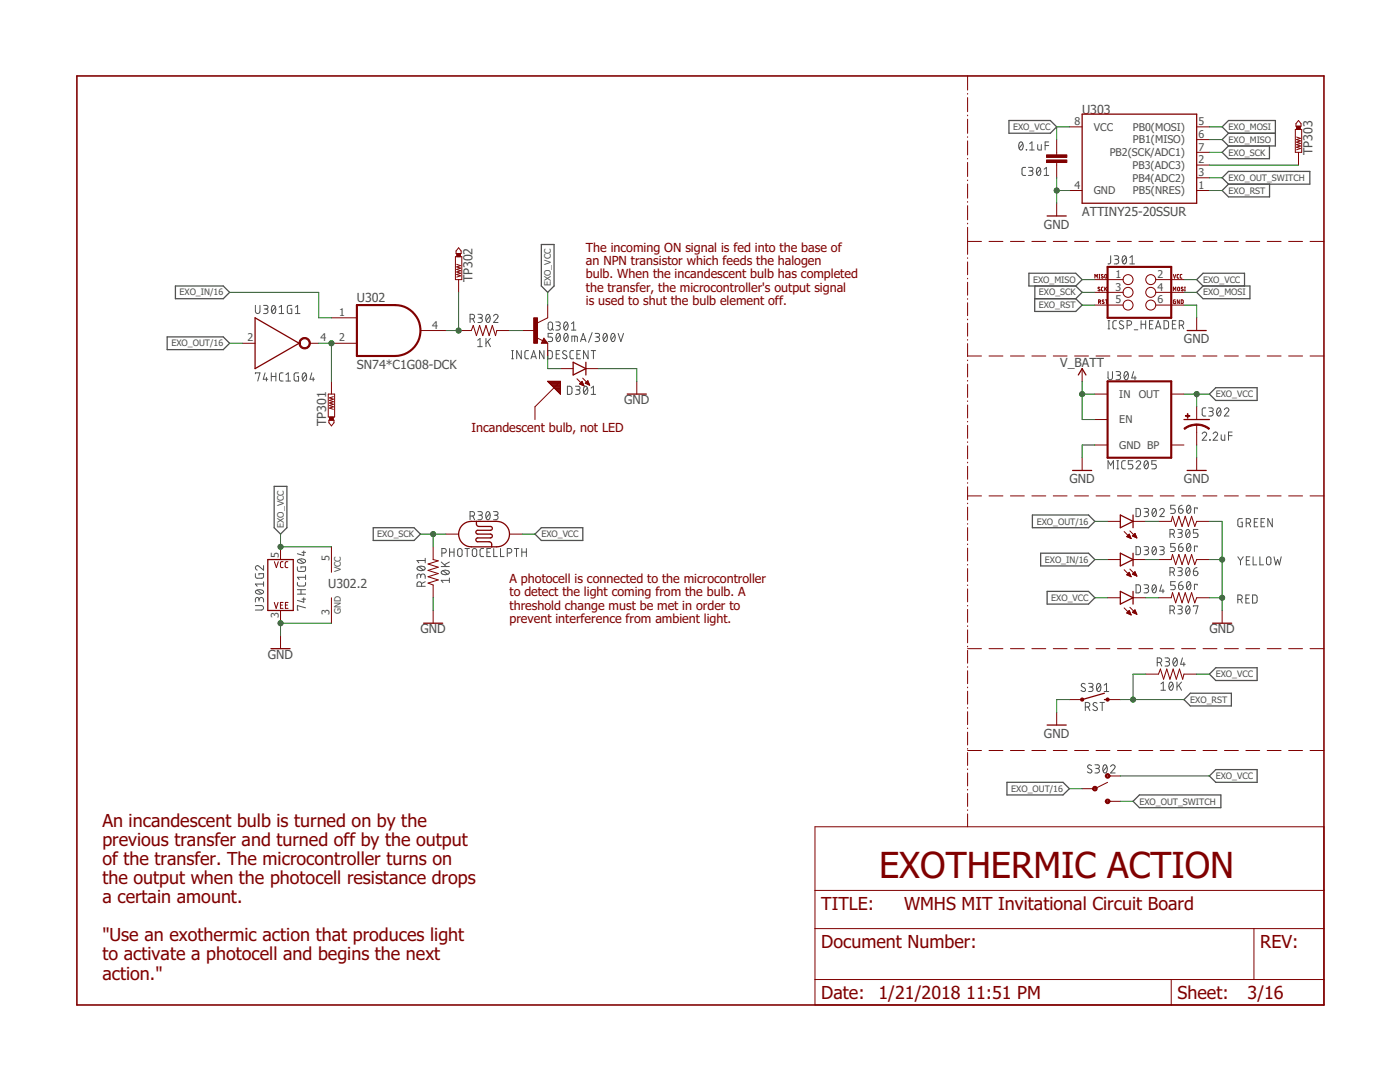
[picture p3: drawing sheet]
<svg xmlns="http://www.w3.org/2000/svg" width="279mm" height="216mm" viewBox="0 0 279 216" stroke-linecap="round" stroke-linejoin="round" font-family="sans-serif">
<g fill="none" stroke="#505050" stroke-width=".2">
<path d="M203.5 28.4l.3-.1a.93 .93 0 0 1 0 1.6 .98 .98 0 0 1-.3-1.5zM204.1 28.7l-.7 .9M204.7 33.4h-.5l-.2 .4v1l.2 .2h.5M204.8 29.8l.1 .1zM205.3 33.4h.5a.36 .36 0 0 1 .4 .4 .36 .36 0 0 1-.4 .3h-.4M205.5 29.9h.9M205.5 28.7l.5-.4v1.6M205.7 34.1a.44 .44 0 0 1 .5 .5 .44 .44 0 0 1-.5 .4h-.4M207 33.5l.3-.1a.95 .95 0 0 1 0 1.6 1 1 0 0 1-.3-1.5zM207.1 28.9v.9l.3 .1h.4v-1M207.6 33.8l-.7 .8M208.4 35h.9"/>
<path d="M208.4 33.8l.4-.4v1.6M208.6 29h.7M209.3 28.3h-.7v1.6M221.7 51l-.1 1.5-.2 .1-.3 .1M222.4 51h.5a.36 .36 0 0 1 .4 .4 .36 .36 0 0 1-.4 .4h-.4M222.8 51.8a.46 .46 0 0 1 .5 .4 .46 .46 0 0 1-.5 .5h-.4M224.1 51.1l.3-.1a.97 .97 0 0 1 0 1.7 1.02 1.02 0 0 1-.3-1.6zM224.7 51.4l-.7 .9M225.5 52.7h.9M225.5 51.4l.5-.4v1.7M51 60.9v1.2a.46 .46 0 0 0 .4 .5 .46 .46 0 0 0 .5-.5v-1.2M51 74.6v-.2h.9l-.5 1.6"/>
<path d="M52.6 60.9h.5a.36 .36 0 0 1 .4 .4 .36 .36 0 0 1-.4 .4h-.3M52.9 74.4l-.4 1.3h.9M53 61.7a.46 .46 0 0 1 .5 .4 .46 .46 0 0 1-.5 .5h-.4M53.2 75.3v.7M54.1 74.4v1.6M54.1 75.1h1M54.4 61l.2-.1a.97 .97 0 0 1 0 1.7 1.02 1.02 0 0 1-.2-1.6zM55 61.3l-.7 .9M55.1 74.4v1.6M55.7 62.6h.9M55.7 61.3l.5-.4v1.7M56.5 74.4h-.5l-.2 .4v1l.2 .2h.5"/>
<path d="M57.1 76h.9M57.1 74.8l.4-.4v1.6M58.2 60.9h-.5l-.3 .3-.1 1 .3 .3 .6 .1v-.9h-.2M58.9 62.6h1M58.9 61.3l.5-.4v1.7M59.6 74.4h-.7l-.2 .2v1.1l.2 .3h.7v-.9h-.3M60.5 74.5l.2-.1a.97 .97 0 0 1 0 1.6 1 1 0 0 1-.2-1.5zM61.1 74.8l-.7 .9M62.2 74.4l-.3 1.3h.9M62.5 75.3v.7M93.8 63.6h.5a.46 .46 0 0 0 .4-.4 .46 .46 0 0 0-.4-.5h-.5v1.6M94.4 63.6l.3 .7"/>
<path d="M95.3 67.9l.5-.4v1.7M95.3 69.2h.9M95.4 62.7h.5a.36 .36 0 0 1 .4 .4 .36 .36 0 0 1-.4 .3h-.4M95.8 63.4a.46 .46 0 0 1 .5 .5 .46 .46 0 0 1-.5 .4h-.4M97 67.5v1.7M97.1 62.8l.3-.1a.97 .97 0 0 1 0 1.6 1.02 1.02 0 0 1-.3-1.5zM97.3 68.2l.6 1M97.7 63.1l-.7 .9M97.9 67.5l-.9 1M98.5 63.1a.45 .45 0 0 1 .6-.4 .45 .45 0 0 1 .2 .7l-.8 .9h.9M102.1 71.6h.4M102.1 70h.4"/>
<path d="M102.3 70v1.6M104 70v1.6l-.9-1.6v1.6M105.5 70h-.5l-.2 .3v1.1l.2 .2h.5M106 71.6l.5-1.6 .5 1.6M106.1 71.2h.8M108.6 70v1.6l-.9-1.6v1.6M109.3 70h.7l.2 .2v.9l-.2 .4-.7 .1zM109.5 64.4l.3-.2 .4 .2 .1 1a.44 .44 0 0 1-.5 .5 .44 .44 0 0 1-.4-.5zM110.1 65.5l.4 .4M110.3 66.5h-.9v.7h.5a.46 .46 0 0 1 .4 .5 .46 .46 0 0 1-.4 .5h-.5M110.9 64.2h.6a.36 .36 0 0 1 .3 .4 .36 .36 0 0 1-.3 .4h-.4M111 70.7h.5"/>
<path d="M111.1 66.6l.3-.1a.97 .97 0 0 1 0 1.7 1.02 1.02 0 0 1-.3-1.6zM111.4 65a.46 .46 0 0 1 .4 .4 .46 .46 0 0 1-.4 .5h-.5M111.7 70h-.7v1.6h.7M111.8 66.9l-.8 .9M112.7 64.3l.2-.1a.95 .95 0 0 1 0 1.7 1.04 1.04 0 0 1-.2-1.6zM112.7 66.6l.3-.1a.97 .97 0 0 1 0 1.7 1.02 1.02 0 0 1-.3-1.6zM113.1 70.1l-.2-.1a.37 .37 0 0 0-.5 .1 .37 .37 0 0 0 .1 .5l.5 .3a.4 .4 0 0 1 0 .6 .4 .4 0 0 1-.6 0l-.2-.1M113.2 77.1l.8 .1a1.33 1.33 0 0 1 .1 1.2l-.2 .3h-.7zM113.3 64.6l-.7 .9M113.3 66.9l-.7 .9M114 65.9h.9M114 64.6l.5-.4v1.7"/>
<path d="M114.1 68.2v-1.1l1 .1 .1 1M114.5 70h-.5l-.3 .3 .2 1.2 .6 .1M114.7 67.1v1.1M114.9 77.1h.5a.36 .36 0 0 1 .4 .3 .36 .36 0 0 1-.4 .4h-.4M115.1 70.7h.6M115.3 77.8a.46 .46 0 0 1 .5 .4 .46 .46 0 0 1-.5 .5h-.4M115.8 70h-.7v1.6h.7M115.9 68.2l.5-1.7 .5 1.7M116 67.8h.8M116.6 77.2l.3-.1a.95 .95 0 0 1 0 1.6 1.04 1.04 0 0 1-.3-1.5zM117.2 77.4l-.7 .9M117.4 70v1.6l-.9-1.6v1.6"/>
<path d="M118 70h.9M118 77.4l.4-.3v1.6M118 78.7h.9M118.2 66.4l-.7 1.9M118.4 70v1.6M118.8 66.5h.5a.36 .36 0 0 1 .4 .4 .36 .36 0 0 1-.4 .3h-.4M119.2 67.2a.46 .46 0 0 1 .5 .5 .46 .46 0 0 1-.5 .5h-.4M120.5 66.6l.3-.1a.97 .97 0 0 1 0 1.7 1.02 1.02 0 0 1-.3-1.6zM121.1 66.9l-.7 .9M122.1 66.6l.2-.1a.97 .97 0 0 1 0 1.7 1.02 1.02 0 0 1-.2-1.6zM122.7 66.9l-.7 .9M123.4 66.5l.5 1.7 .5-1.7"/>
<path d="M221.1 74.1v1.2a.44 .44 0 0 0 .5 .5 .44 .44 0 0 0 .4-.5v-1.2M221.1 65.6h.4M221.1 64h.4M221.3 64v1.6M222.7 74.1h.6a.36 .36 0 0 1 .3 .4 .36 .36 0 0 1-.3 .4h-.4M222.8 64h-.5l-.2 .3v1.1l.2 .2h.5M223.2 74.9a.46 .46 0 0 1 .4 .4 .46 .46 0 0 1-.4 .5h-.5M224.2 64.1l-.2-.1a.37 .37 0 0 0-.5 .2 .37 .37 0 0 0 .1 .5l.5 .2a.38 .38 0 0 1 .1 .6 .38 .38 0 0 1-.5 .1l-.3-.2M224.5 74.3l.2-.2a.95 .95 0 0 1 0 1.7 1.04 1.04 0 0 1-.2-1.5zM224.9 64.9h.5a.46 .46 0 0 0 .4-.5 .46 .46 0 0 0-.4-.4h-.5v1.6M225.1 74.5l-.7 .9M226.2 74.1l-.3 1.3h.9"/>
<path d="M226.4 65.8h.7M226.5 75.1v.7M227.7 64v1.6M227.7 64.7h.9M228.6 64v1.6M229.4 64.7h.5M230.1 64h-.7v1.6h.7M230.6 65.6l.5-1.6 .6 1.6M230.7 65.2h.9M232.3 64h.6l.3 .3v1l-.3 .3h-.6zM234 64.7h.5M234.7 64h-.7v1.6h.7"/>
<path d="M235.4 64.9h.4a.46 .46 0 0 0 .4-.5 .46 .46 0 0 0-.4-.4h-.4v1.6M235.9 64.9l.3 .7M221.1 93.6v-1.7l.6 .9 .5-.9v1.7M222.9 93.6h.3M222.9 91.9h.3M223.1 91.9v1.7M224.6 91.9h-.5l-.2 .4 .1 1.2 .6 .1M226.1 91.9h-.9v.7h.5a.46 .46 0 0 1 .4 .5 .46 .46 0 0 1-.4 .5h-.5M226.7 92.3a.44 .44 0 0 1 .7-.4 .44 .44 0 0 1 .1 .7l-.8 1h.9M228.5 92l.2-.1a.97 .97 0 0 1 0 1.7 1.01 1.01 0 0 1-.2-1.6zM229.1 92.3l-.7 .9M230.8 91.9h-.9v.7h.5a.46 .46 0 0 1 .4 .5 .46 .46 0 0 1-.4 .5h-.5"/>
<path d="M239.9 86.6a.44 .44 0 0 1 .7-.4 .44 .44 0 0 1 .1 .7l-.8 .9h.9M240.6 81.4h-.5l-.2 .3v1.1l.2 .2h.5M241.2 81.4h.6a.36 .36 0 0 1 .3 .3 .36 .36 0 0 1-.3 .4h-.4M241.4 87.7l.1 .1zM241.7 82.1a.46 .46 0 0 1 .4 .5 .46 .46 0 0 1-.4 .4h-.5M242.1 86.6a.44 .44 0 0 1 .6-.4 .44 .44 0 0 1 .2 .7l-.8 .9h.9M243 81.5l.2-.1a.97 .97 0 0 1 0 1.6 1.02 1.02 0 0 1-.2-1.5zM243.6 81.7l-.7 1M243.7 86.8v.9l.3 .1h.4v-1M244.3 81.7a.44 .44 0 0 1 .7-.3 .44 .44 0 0 1 .1 .7l-.8 .9h1M245.2 86.9h.7M245.9 86.2h-.7v1.6"/>
<path d="M51 114.5v.5l.2 .4h1l.4-.2v-.7h-.9v.2M51.1 117.9a1.02 1.02 0 0 1 1.5 .2 .97 .97 0 0 1-1.6 0zM51.3 117.8l.9 .7M51.7 119.7a.46 .46 0 0 1 .4-.5 .46 .46 0 0 1 .5 .5v.4M51.7 119.9v-.3a.36 .36 0 0 0-.4-.4 .36 .36 0 0 0-.3 .4v.5M52.6 112.9v.9l-.9-.8a.44 .44 0 0 0-.7 .1 .44 .44 0 0 0 .3 .7M52.6 116.1v.9M52.6 116.5h-1.6l.3 .5M59.4 116.2v.5l.3 .2h1l.3-.2v-.5M59.4 113.1v.6l.2 .3h1l.4-.2v-.7h-.9v.3M59.4 117.7h1.6M59.4 118.6h1.6"/>
<path d="M59.5 111.7a1.04 1.04 0 0 1 1.5 .3 .95 .95 0 0 1-1.6 0zM59.7 111.6l.9 .7M60.1 117.7v.9M60.3 119.5h.7M60.3 110.2h.7M60.6 119.3v.9l-1.2-.4M60.6 109.9v.9l-1.2-.3M61 114.7v.9M61 115.2h-1.6l.3 .4M83.3 113.2a1.04 1.04 0 0 1 1.6 .2 .95 .95 0 0 1-1.7 0zM83.6 113.1l.9 .7M83.9 115a.46 .46 0 0 1 .5-.5 .46 .46 0 0 1 .5 .5v.4"/>
<path d="M83.9 115.3v-.4a.36 .36 0 0 0-.3-.4 .36 .36 0 0 0-.4 .4v.5M84.1 117v-.5a.46 .46 0 0 0-.4-.4 .46 .46 0 0 0-.5 .4v.5h1.7M84.9 116.1l-.8 .3M84.9 111.4v.9M84.9 111.8h-1.7l.4 .5M88.1 113.1h1.6M88.1 112.1l.9 1M88.2 114a1.02 1.02 0 0 1 1.5 .2 .97 .97 0 0 1-1.6 0zM88.2 110.3h.4a.44 .44 0 0 0 .5-.4 .44 .44 0 0 0-.5-.4h-.4v1.6M88.4 113.9l.9 .7M89.7 115.3v.9M89.7 115.8h-1.6l.3 .4"/>
<path d="M89.7 112.1l-1 .6M89.7 109.5v1.6M89.7 110.2h.9M90.6 109.5v1.6M91.5 109.6l.3-.1 .3 .1 .1 1a.44 .44 0 0 1-.4 .5 .44 .44 0 0 1-.5-.5zM92.8 109.5h.9M93.2 109.5v1.6M93.8 103h.5a.44 .44 0 0 0 .4-.5 .44 .44 0 0 0-.4-.4h-.5v1.6M94.4 103l.3 .7M94.4 109.6l.3-.1 .3 .1 .1 1a.44 .44 0 0 1-.4 .5 .44 .44 0 0 1-.4-.5zM95.4 102.1h.5a.36 .36 0 0 1 .4 .3 .36 .36 0 0 1-.4 .4h-.4M95.8 102.8a.46 .46 0 0 1 .5 .5 .46 .46 0 0 1-.5 .4h-.4"/>
<path d="M96.5 109.5h-.5l-.2 .3v1l.2 .2 .5 .1M97.1 102.2l.3-.1a.97 .97 0 0 1 0 1.6 1.03 1.03 0 0 1-.3-1.5zM97.2 110.2h.5M97.7 102.4l-.7 .9M97.9 109.5h-.7v1.6h.7M98.5 102.1h.5a.36 .36 0 0 1 .4 .3 .36 .36 0 0 1-.4 .4h-.3M98.5 109.5v1.6h.8M99 102.8a.46 .46 0 0 1 .4 .5 .46 .46 0 0 1-.4 .4h-.5M99.9 109.5v1.6h.7M101.2 110.3h.5a.44 .44 0 0 0 .5-.4 .44 .44 0 0 0-.5-.4h-.5v1.6M102.6 109.5h.9M103.1 109.5v1.6"/>
<path d="M104.1 110.2h1M104.1 109.5v1.6M105.1 109.5v1.6M226.7 116.7h.6l.3 .3v1l-.3 .3h-.6zM226.7 109.1h.6l.3 .2v1.1l-.3 .3h-.6zM226.7 101.5h.6l.3 .2v1.1l-.3 .2-.6 .1zM228.3 116.7h.6a.36 .36 0 0 1 .3 .4 .36 .36 0 0 1-.3 .3h-.4M228.3 109.1h.6a.36 .36 0 0 1 .3 .3 .36 .36 0 0 1-.3 .4h-.4M228.3 101.5h.6a.36 .36 0 0 1 .3 .3 .36 .36 0 0 1-.3 .4h-.4M228.8 117.4a.44 .44 0 0 1 .4 .5 .44 .44 0 0 1-.4 .4h-.5M228.8 109.8a.44 .44 0 0 1 .4 .4 .44 .44 0 0 1-.4 .5h-.5M228.8 102.2a.46 .46 0 0 1 .4 .4 .46 .46 0 0 1-.4 .5h-.5"/>
<path d="M230.1 116.8l.2-.1a.93 .93 0 0 1 0 1.6 1.02 1.02 0 0 1-.2-1.5zM230.1 109.2l.2-.1a.93 .93 0 0 1 0 1.6 1.02 1.02 0 0 1-.2-1.5zM230.1 101.6l.2-.1a.95 .95 0 0 1 0 1.6 1.06 1.06 0 0 1-.2-1.5zM230.7 117.1l-.7 .8M230.7 109.4l-.7 .9M230.7 101.8l-.7 .9M231.5 109.1h.5a.36 .36 0 0 1 .3 .3 .36 .36 0 0 1-.3 .4h-.4M231.5 101.8a.44 .44 0 0 1 .6-.3 .44 .44 0 0 1 .1 .7l-.7 .9h.8M231.8 116.7l-.3 1.2h.8M231.9 109.8a.44 .44 0 0 1 .4 .4 .44 .44 0 0 1-.4 .5h-.4M232.1 117.6v.7M233.5 114.2h.5a.44 .44 0 0 0 .4-.5 .44 .44 0 0 0-.4-.4h-.5v1.6"/>
<path d="M233.5 106.5h.5a.44 .44 0 0 0 .4-.4 .44 .44 0 0 0-.4-.5h-.5v1.7M234 114.2l.4 .7M234 106.5l.4 .8M234.5 116.1h-.9v.7h.6a.45 .45 0 0 1 .4 .4 .45 .45 0 0 1-.4 .5h-.6M234.5 108.4h-.9v.8h.6a.45 .45 0 0 1 .4 .4 .45 .45 0 0 1-.4 .4h-.6M234.5 100.8h-.9v.7h.6a.46 .46 0 0 1 .4 .5 .46 .46 0 0 1-.4 .4h-.6M235.1 113.3h.5a.36 .36 0 0 1 .3 .3 .36 .36 0 0 1-.3 .4h-.4M235.1 105.6h.5a.36 .36 0 0 1 .3 .4 .36 .36 0 0 1-.3 .4h-.4M235.2 116.8h.6a.45 .45 0 0 1 .3 .5 .45 .45 0 0 1-.5 .4 .45 .45 0 0 1-.4-.5zM235.2 109.2h.6a.45 .45 0 0 1 .3 .5 .45 .45 0 0 1-.5 .3 .45 .45 0 0 1-.4-.4zM235.2 101.5h.6a.45 .45 0 0 1 .3 .5 .45 .45 0 0 1-.5 .4 .45 .45 0 0 1-.4-.4zM235.5 114a.44 .44 0 0 1 .4 .4 .44 .44 0 0 1-.4 .5h-.4"/>
<path d="M235.5 106.4a.44 .44 0 0 1 .4 .4 .44 .44 0 0 1-.4 .5h-.4M235.9 116.1l-.4 .1-.3 .6M235.9 108.4l-.4 .2-.3 .6M235.9 100.8l-.4 .1-.3 .6M236.8 113.4l.3-.1a.95 .95 0 0 1 0 1.6 1 1 0 0 1-.3-1.5zM236.8 105.7l.3-.1a.95 .95 0 0 1 0 1.7 1 1 0 0 1-.3-1.6zM237 116.2l.2-.1a.93 .93 0 0 1 0 1.6 1.02 1.02 0 0 1-.2-1.5zM237 108.5l.2-.1a.93 .93 0 0 1 0 1.6 1.02 1.02 0 0 1-.2-1.5zM237 100.9l.2-.1a.95 .95 0 0 1 0 1.6 1.06 1.06 0 0 1-.2-1.5zM237.4 113.6l-.7 .9M237.4 106l-.7 .9M237.6 116.4l-.7 .9"/>
<path d="M237.6 108.8l-.7 .9M237.6 101.2l-.7 .9M238.2 114h.5a.45 .45 0 0 1 .4 .5 .45 .45 0 0 1-.5 .4 .45 .45 0 0 1-.4-.5zM238.9 113.3l-.4 .1-.3 .6M238.9 101.5v-.2h-.5v1.1M238.9 109.2v-.2h-.5v1M238.9 116.8v-.2h-.5v1.1M239.1 105.6h-.9v.8h.5a.45 .45 0 0 1 .4 .4 .45 .45 0 0 1-.4 .5h-.5M247 119.6h.5a.44 .44 0 0 0 .4-.4 .44 .44 0 0 0-.4-.5h-.5v1.6M247 111.1l.6 .8M247.6 119.6l.3 .7M247.6 111.9v.8"/>
<path d="M247.9 103.5h-.7l-.1 .2-.1 1 .2 .4h.7v-.9h-.3M248.1 111.1l-.5 .8M248.6 119.4h.6M248.7 104.4h.5a.44 .44 0 0 0 .4-.5 .44 .44 0 0 0-.4-.4h-.5v1.6M248.7 111.8h.6M249.2 104.4l.4 .7M249.4 118.7h-.8v1.6h.8M249.4 111.1h-.7v1.6h.7M250 118.7h.6l.2 .3 .1 .9-.3 .4h-.6zM250.1 111.1v1.6h.7M250.3 104.2h.5M251 103.5h-.7v1.6h.7"/>
<path d="M251.4 111.1v1.6h.8M251.7 104.2h.5M252.4 103.5h-.7v1.6h.7M252.9 111.2l.3-.1 .3 .1 .1 1.1a.44 .44 0 0 1-.4 .4 .44 .44 0 0 1-.4-.4zM253.9 103.5v1.6l-.9-1.6v1.6M254.3 111.1l.3 1.6 .4-1.1 .3 1.1 .4-1.6M51 120.8h1.2a.44 .44 0 0 1 .4 .5 .44 .44 0 0 1-.4 .4h-1.2M61 121.3l-1.6-.5v.9h.1M216.6 136.5l-.2-.1a.38 .38 0 0 0-.5 .1 .38 .38 0 0 0 .1 .5l.5 .3a.41 .41 0 0 1 0 .6 .41 .41 0 0 1-.6 0l-.2-.1M217.3 136.4h.5a.36 .36 0 0 1 .3 .3 .36 .36 0 0 1-.3 .4h-.4M217.7 137.1a.46 .46 0 0 1 .4 .4 .46 .46 0 0 1-.4 .5h-.4M219 136.5l.3-.1a.97 .97 0 0 1 0 1.6 1.02 1.02 0 0 1-.3-1.5z"/>
<path d="M219.6 136.7l-.7 .9M220.4 138h.9M220.4 136.7l.4-.3v1.6M230.9 132.2h.5a.46 .46 0 0 0 .5-.5 .46 .46 0 0 0-.5-.4h-.5v1.6M231.5 132.2l.4 .7M231.7 136.5l.5-.4v1.6M231.7 137.7h.9M232.5 131.3h.5a.37 .37 0 0 1 .4 .3 .37 .37 0 0 1-.4 .4h-.3M233 132a.44 .44 0 0 1 .4 .5 .44 .44 0 0 1-.4 .4h-.5M233.5 136.2l.2-.1a.95 .95 0 0 1 0 1.6 1.04 1.04 0 0 1-.2-1.5zM233.5 121.8h.5a.44 .44 0 0 0 .4-.5 .44 .44 0 0 0-.4-.4h-.5v1.6M234 121.8l.4 .7"/>
<path d="M234.1 136.5l-.8 .9M234.3 131.4l.2-.1a.97 .97 0 0 1 0 1.6 1 1 0 0 1-.2-1.5zM234.9 136.1v1.6M234.9 131.6l-.7 .9M235.1 120.9h.5a.36 .36 0 0 1 .3 .3 .36 .36 0 0 1-.3 .4h-.4M235.2 136.7l.6 1M235.5 121.6a.44 .44 0 0 1 .4 .4 .44 .44 0 0 1-.4 .5h-.4M235.8 136.1l-.9 1M236 131.3l-.4 1.2h.9M236.3 132.2v.7M236.8 121l.3-.1a.95 .95 0 0 1 0 1.6 1 1 0 0 1-.3-1.5zM237.4 121.2l-.7 .9"/>
<path d="M238.2 121.1v-.2h.9l-.5 1.6M216.6 141.1h.5a.46 .46 0 0 0 .4-.5 .46 .46 0 0 0-.4-.4h-.5v1.6M217.1 141.1l.4 .7M217.8 152.8a.41 .41 0 0 0-.5-.2 .41 .41 0 0 0-.2 .6l.6 .4a.4 .4 0 0 1 .1 .6 .4 .4 0 0 1-.6-.1l-.2-.1M218.5 152.6h.6a.36 .36 0 0 1 .3 .4 .36 .36 0 0 1-.3 .3h-.4M218.9 140.3l-.2-.1a.37 .37 0 0 0-.5 .1 .37 .37 0 0 0 .1 .5l.5 .3a.38 .38 0 0 1 .2 .5 .38 .38 0 0 1-.6 .2l-.3-.2M219 153.3a.46 .46 0 0 1 .4 .5 .46 .46 0 0 1-.4 .4h-.5M219.5 140.2h.9M220 140.2v1.6M220.3 152.7l.2-.1a.97 .97 0 0 1 0 1.6 1.02 1.02 0 0 1-.2-1.5zM220.9 153l-.7 .9M221.6 153a.45 .45 0 0 1 .7-.4 .45 .45 0 0 1 .1 .7l-.8 .9h.9"/>
</g>
<g fill="none" stroke="#505050" stroke-width=".25">
<path d="M201.4 24h8.2l1.3 1.3-1.3 1.3h-8.2zM243.9 35.5l1.3-1.3h16.2v2.5h-16.2zM245.2 26.6h9.3M245.2 26.6l-1.3-1.3 1.3-1.3h9.3v5.1h-9.3M245.2 29.1l-1.3 1.3 1.3 1.3h8.1v-2.6M245.2 36.7l-1.3 1.3 1.3 1.3h8.2v-2.6M245.2 26.6l-1.3 1.3 1.3 1.2M35 57.1h9.6l1.2 1.2-1.2 1.3h-9.6zM108 48.8h2.6v8.3l-1.3 1.2-1.3-1.2zM205.3 54.5h9.4l1.3 1.3-1.3 1.3h-9.4zM206.5 59.6h8.2M206.5 57.1v5h8.2l1.3-1.2-1.3-1.3"/>
<path d="M214.7 57.1l1.3 1.2-1.3 1.3M240.1 57.1l-1.3-1.3 1.3-1.3h8.3v2.6M240.1 57.1h9.3v2.5h-9.3l-1.3-1.3zM33.4 67.2h11.2l1.2 1.3-1.2 1.3h-11.2zM241.4 78.6l1.2-1.2h8.3v2.5h-8.3zM54.7 97h2.6v8.3l-1.3 1.3-1.3-1.3zM74.5 105.3h8.1l1.3 1.3-1.3 1.2h-8.1zM106.8 106.6l1.2-1.3h8.3v2.5h-8.3zM206 102.8h11.2l1.3 1.2-1.3 1.3h-11.2zM207.7 110.4h9.5l1.3 1.3-1.3 1.2h-9.5zM209 118h8.2l1.3 1.3-1.3 1.2h-8.2zM236.3 139.6l1.3-1.3h8.1v2.6h-8.1z"/>
<path d="M241.4 134.5l1.2-1.3h8.3v2.6h-8.3zM201 156.1h11.2l1.2 1.3-1.2 1.2h-11.2zM227.4 158.6h16.2v2.6h-16.2l-1.3-1.3zM241.4 154.8l1.2-1.2h8.3v2.5h-8.3z"/>
</g>
<g fill="none" stroke="#800000" stroke-width=".2">
<path d="M193.1 15.2v2.8M193.1 18.6v.2M193.1 19.5v2.8M193.1 23v.1M193.1 23.8v2.8M193.1 27.3v.1M193.1 28.1v2.8M193.1 31.6v.1M193.1 32.4v2.8M193.1 35.9v.1M193.1 36.7v2.8M210.9 27.9v3"/>
<path d="M210.9 32.4v3.1M213.4 25.3h2.6M213.4 38h2.6M238.8 25.3h2.6M238.8 27.9h2.6M238.8 38h2.6M238.8 30.4h2.6M238.8 32.9h2.6M238.8 35.5h2.6M258.5 25.8h1.3v4.6h-1.3zM258.8 27.3l.7 .3-.7 .3 .7 .2-.7 .3 .7 .2-.7 .3 .7 .2-.7 .3 .7 .2-.7 .3M259.1 24l.6 .7v.5h-1.1v-.5z"/>
<path d="M259.1 30.4v2.5M90.9 51.2h1.3v4.6h-1.3zM91.1 52.7l.8 .3-.8 .3 .8 .2-.8 .3 .8 .2-.8 .3 .8 .2-.8 .3 .8 .2-.8 .3M91.5 49.4l.5 .7v.5h-1v-.5zM91.5 55.8v2.5M193.1 40.2v.2M193.1 41v2.9M193.1 44.5v.2M193.1 45.4v5.4M193.1 51.4v.2M193.1 52.3v2.5M193.1 55.5v.1"/>
<path d="M193.1 56.3v2.6M193.1 59.6v.1M193.1 48.2h2.8M197.4 48.2h2.8M201.7 48.2h2.7M205.9 48.2h2.8M210.2 48.2h2.8M210.9 40.6v2.5M214.5 48.2h2.7M218.5 55.5v-.7l.3 .4 .2-.4v.7M218.5 55.8h5.7M218.5 58.3h5.7"/>
<path d="M218.7 48.2h2.8M219.3 55.5h.2M219.3 54.8h.2M219.4 54.8v.7M219.5 57.4l-.3-.1-.1 .2 .4 .3v.2l-.4-.1M220.1 54.8h-.2l-.1 .1 .4 .3v.2h-.4M220.2 57.3l-.4 .2 .1 .5h.3M220.3 59.9h-.3v.1l.3 .3v.2h-.4M220.5 57.3v.7M220.5 54.9l.2-.1 .2 .1-.1 .6-.3-.1zM220.6 59.8h.4M220.6 57.6l.3 .4"/>
<path d="M220.8 59.8v.8M220.9 57.3l-.4 .4M223 48.2h2.8M227.3 48.2h2.8M230.7 55.8h5.6M230.7 58.3h5.6M231.5 48.2h2.8M234.2 58v-.7l.2 .4 .3-.4v.7M234.2 54.8l.2 .7 .3-.7M234.6 59.8l-.4 .1 .1 .7h.3v-.4h-.2M235 57.4l.2-.1 .2 .1-.1 .6-.3-.1zM235.3 54.8l-.4 .1v.5l.4 .1"/>
<path d="M235.4 59.8v.8l-.5-.8v.8M235.7 59.8l.4 .1-.1 .7h-.3zM235.8 48.2h2.8M235.9 54.8l-.4 .1 .1 .5 .3 .1M236.1 57.4l-.3-.1-.1 .2 .4 .3v.2l-.4-.1M236.4 58h.2M236.4 57.3h.2M236.5 57.3v.7M240.1 48.2h2.8M244.4 48.2h2.7M248.6 48.2h2.8M252.9 48.2h2.8"/>
<path d="M257.2 48.2h2.7M261.5 48.2h2.7M48.4 68.5h2.5M61.8 68.5h1.8M65.5 78.6h1.3v4.6h-1.3zM66.1 68.5h5.1M66.1 63.4h5.1M66.1 76.1v2.5M66.5 79.1l-.7 .3 .7 .3-.7 .2 .7 .3-.7 .2 .7 .3-.7 .2 .7 .3-.7 .2 .7 .3M83.9 66h5.1M91.5 66h2.6l.3-1.1 .7 2.1 .6-2.1 .7 2.1 .6-2.1 .6 2.1 .7-2.1 .6 2.1 .2-1h2.6M104.2 66h2.6"/>
<path d="M107.1 67.4l1.2 .6M108.5 67.5l.8 1h-1.3zM109.3 76.1h2.5v2.5zM109.3 60.9v2.5l-2 1M109.3 68.5v2.5M109.4 76.2h2.4M109.5 76.3h2.3M109.6 76.4h2.2M109.7 76.5h2.1M109.9 76.7h1.9M110 76.8h1.8M110.1 76.9h1.7"/>
<path d="M110.2 77h1.6M110.3 77.2h1.5M110.5 77.3h1.3M110.6 77.4h1.2M110.7 77.5h1.1M110.8 77.6h1M111 77.7h.8M111.1 77.9h.7M111.2 78h.6M111.3 78.1h.5M111.4 78.2h.4M111.5 78.4h.3"/>
<path d="M111.7 78.5h.1M111.8 78.6h.1M111.8 76.1l-5 5.1v2.5M111.8 73.6h2.6M115.1 75.6l1.4 1.4M115.7 76.5h.7M115.8 76.7h.6M115.8 76.4h.5M116 76.3h.2M116.1 76.8h.4M116.1 76.2h.1M116.2 76.1l.3 .9-.8-.4z"/>
<path d="M116.3 75.5l1.4 1.4M116.3 76.9h.2M116.8 76.5l.5-.5 .4 .9zM116.9 76.4h.6M116.9 76.5h.7M116.9 73.6h2.6M117 76.3h.5M117.1 76.2h.3M117.2 76.7h.4M117.2 76.1h.1M117.5 76.8h.1M127.1 76.1v2.5"/>
<path d="M193.1 60.4v2.6M193.1 63.7v.1M193.1 64.5v2.6M193.1 67.8v.1M193.1 68.6v2.5M193.1 71.8v.2M193.1 72.6v2.6M193.1 75.9v.2M193.1 76.7v2.6M193.1 80v.1M193.1 71h2.8M197.4 71h2.8"/>
<path d="M201.7 71h2.7M205.9 71h2.8M210.2 71h2.8M214.5 71h2.7M216 73.6v2.5M218.5 78.6h2.5M218.5 60.9h5.7M218.7 71h2.8M219.2 60.2h.4l-.1-.3-.3-.1v.8M219.5 60.2l.1 .4M223 71h2.8M227.3 71h2.8"/>
<path d="M230.7 60.9h5.6M231.5 71h2.8M233.7 78.6h2.6M235.8 71h2.8M238.8 63.4v2.6M240.1 71h2.8M244.4 71h2.7M248.6 71h2.8M252.9 71h2.8M257.2 71h2.7M261.5 71h2.7M65.6 83.8h1.1v.5l-.6 .7-.5-.7z"/>
<path d="M193.1 80.8v2.6M193.1 84.1v.1M193.1 84.9v2.6M193.1 88.2v.1M193.1 89v2.5M193.1 92.2v.2M193.1 93v2.6M193.1 96.3v.1M193.1 97.1v2.6M193.1 99h2.8M197.4 99h2.8M201.7 99h2.7"/>
<path d="M205.9 99h2.8M210.2 99h2.8M214.5 99h2.7M216 91.3v2.6M218.5 88.8h2.5M218.5 83.7h2.5M218.7 99h2.8M223 99h2.8M227.3 99h2.8M231.5 99h2.8M233.7 88.8h2.6M235.8 99h2.8"/>
<path d="M238.8 81.2v2.5M238.8 84.7v4.1M238.8 91.3v2.6M240.1 99h2.8M244.4 99h2.7M248.6 99h2.8M252.9 99h2.8M257.2 99h2.7M261.5 99h2.7M54.8 112.1l.4 1.2 .3-1.2M56 109.1v2.6M56.5 112.1h-.4l-.1 .3v.7l.5 .2"/>
<path d="M57.4 112.1h-.4l-.1 .3v.7l.5 .2M66.1 109.1v5.1M66.1 119.3v5.1M86.4 109.1v2.6l1.1 .2-2.1 .6 2.1 .7-2.1 .6 2.1 .6-2.1 .7 2.1 .6-2.1 .7 1 .3v2.6M89 106.6h2.5M101.7 106.6h2.5M193.1 100.4v.1M193.1 101.2v2.6M193.1 104.5v.1M193.1 105.3v2.6M193.1 108.5v.2M193.1 109.4v2.6"/>
<path d="M193.1 112.6v.2M193.1 113.5v2.5M193.1 116.7v.1M193.1 117.5v2.6M221 119.3h2.6M221 111.7h2.6M221 104h2.6M224.3 113.7l1.4 1.4M224.3 106.1l1.4 1.4M224.9 114.7l.5-.5 .3 .9zM224.9 107.1l.8 .4M224.9 107.1l.5-.5 .3 .9"/>
<path d="M224.9 107.1h.7M224.9 114.7h.7M225 106.9h.5M225 114.8h.6M225 114.5h.5M225.1 107.2h.5M225.1 106.8h.4M225.1 114.4h.4M225.3 114.3h.1M225.3 106.7h.1M225.3 114.9h.4M225.4 107.3h.3"/>
<path d="M225.5 113.6l1.4 1.4M225.5 105.9l1.4 1.4M225.6 115h.1M225.6 107.4h.1M226 114.6l.9 .4M226 114.6l.5-.5 .4 .9M226 106.9h.7M226 114.5h.7M226.1 119.3h2.6M226.1 111.7h2.6M226.1 104h2.6M226.1 106.8h.6"/>
<path d="M226.2 114.4h.5M226.2 114.7h.6M226.2 107.1h.6M226.3 114.3h.3M226.3 106.7h.3M226.4 106.6h.2M226.4 114.2h.1M226.5 114.8h.3M226.5 107.2h.3M226.5 106.4l-.5 .6 .9 .3M226.5 106.4l.4 .9M226.5 106.4h.1"/>
<path d="M226.8 114.9h.1M226.8 107.3h.1M231.2 119.3h2.5l.3-1 .6 2 .7-2 .6 2 .6-2 .7 2 .6-2 .6 2 .4-1h2.6M231.2 111.7h2.5l.3-1.1 .6 2.1 .7-2.1 .6 2.1 .6-2.1 .7 2.1 .6-2.1 .6 2.1 .4-1h2.6M231.2 104h2.5l.3-1 .6 2.1 .7-2.1 .6 2.1 .6-2.1 .7 2.1 .6-2.1 .6 2.1 .4-1.1h2.6M54.7 120.2l.4 1.2 .4-1.2M56 120.7h.4M56 121.8v2.6M56 126.9v2.5M56.5 120.2h-.5v1.2h.5M57 120.7h.4M57.5 120.2h-.5v1.2h.5"/>
<path d="M86.4 121.8v2.6M193.1 120.8v.1M193.1 121.6v2.6M193.1 124.9v.1M193.1 125.7v2.6M193.1 128.9v.2M193.1 129.8v2.5M193.1 133v.2M193.1 133.8v2.6M193.1 137.1v.1M193.1 137.9v2.6M193.1 129.4h2.8"/>
<path d="M197.4 129.4h2.8M201.7 129.4h2.7M205.9 129.4h2.8M210.2 129.4h2.8M213.4 139.6h2.6M214.5 129.4h2.7M218.7 129.4h2.8M221 139.6h2.6M223 129.4h2.8M224.3 121.3l1.4 1.4M224.9 122.3l.5-.5 .3 .9zM224.9 122.3h.7"/>
<path d="M225 122.4h.6M225 122.1h.5M225.2 122h.2M225.3 122.5h.4M225.3 121.9h.1M225.5 121.2l1.4 1.4M225.6 122.6h.1M226 122.2l.5-.5 .4 .9zM226.1 122.1h.6M226.1 122.3h.7M226.2 122h.5M226.3 121.9h.3"/>
<path d="M226.4 122.4h.4M226.4 121.8h.1M226.7 122.5h.2M227.3 129.4h2.8M228.7 134.5h2.5l.4-1 .6 2 .7-2 .6 2 .6-2 .7 2 .6-2 .6 2 .3-1h2.5M231.5 129.4h2.8M235.8 129.4h2.8M240.1 129.4h2.8M243.9 121.8v2.6M244.4 129.4h2.7M248.6 129.4h2.8M252.9 129.4h2.8"/>
<path d="M257.2 129.4h2.7M261.5 129.4h2.7M193.1 141.2v.1M193.1 142v2.6M193.1 145.3v.1M193.1 146.1v2.6M193.1 149.4v.1M193.1 150.2v2.5M193.1 153.4v.2M193.1 154.2v2.6M193.1 157.5v.1M193.1 158.3v2.6"/>
<path d="M193.1 149.8h2.8M197.4 149.8h2.8M201.7 149.8h2.7M205.9 149.8h2.8M210.2 149.8h2.8M210.9 142.1v2.6M214.5 149.8h2.7M218.7 149.8h2.8M221 156.1l-2.5 1.3h-2.5M221 159.9h2.6M221 154.8h2.6M223 149.8h2.8"/>
<path d="M227.3 149.8h2.8M231.5 149.8h2.8M235.8 149.8h2.8M240.1 149.8h2.8M244.4 149.8h2.7M248.6 149.8h2.8M252.9 149.8h2.8M257.2 149.8h2.7M261.5 149.8h2.7M162.6 165h101.6v35.5h-101.6zM162.6 177.7h101.6M193.1 161.6v.1"/>
<path d="M193.1 162.4v2.6M162.6 185.3h101.6M162.6 195.5h101.6M233.7 195.5v5M250.3 185.3v10.2"/>
<circle cx="225.1" cy="55.8" r=".99"/>
<circle cx="225.1" cy="58.3" r=".99"/>
<circle cx="229.7" cy="58.3" r=".99"/>
<circle cx="229.7" cy="55.8" r=".99"/>
<circle cx="225.1" cy="60.9" r=".99"/>
<circle cx="229.7" cy="60.9" r=".99"/>
</g>
<path d="M15.3 15.2h248.9v185.3h-248.9z" fill="none" stroke="#800000" stroke-width=".32"/>
<g fill="none" stroke="#800000" stroke-width=".25">
<path d="M216 22.8h22.8v17.8h-22.8zM209 43.1h3.8M50.9 63.4l8.8 5.1-8.8 5.1zM108.5 68l.2 .2h-.4l.2-.5 .6 .7h-.8M114.4 72.3l2.5 1.3-2.5 1.2zM116.9 72.3v2.5M125.2 78.6h3.8M215.2 74.8l.8-1.2 .7 1.2M236.9 66h3.8M214.1 93.9h3.8M236.3 83.7h5.1M236.9 93.9h3.8"/>
<path d="M53.4 111.7h5.1v10.1h-5.1zM92.1 104.9a2.52 2.52 0 0 1 2-.9h5a2.54 2.54 0 0 1 2.6 2.6 2.54 2.54 0 0 1-2.6 2.5h-5a2.54 2.54 0 0 1-2.3-1.5 2.54 2.54 0 0 1 .3-2.7zM95.1 104v.7l.3 .3 2.5 .1a.38 .38 0 0 1 .4 .3 .38 .38 0 0 1-.4 .4h-2.6a.38 .38 0 0 0-.3 .4 .38 .38 0 0 0 .3 .4h2.6a.38 .38 0 0 1 .4 .4 .38 .38 0 0 1-.4 .3h-2.6a.38 .38 0 0 0-.3 .4 .38 .38 0 0 0 .3 .4h2.5l.3 .4v.6M223.6 118l2.5 1.3-2.5 1.2zM223.6 102.8l2.5 1.2-2.5 1.3zM223.6 110.4l2.5 1.3-2.5 1.2zM226.1 102.8v2.5M226.1 110.4v2.5M226.1 118v2.5M54.1 129.4h3.8M84.5 124.4h3.8M220.4 139.6h.6"/>
<path d="M220.4 138.3l-4.4 1.3M242 124.4h3.8M209 144.7h3.8"/>
</g>
<g fill="#800000" stroke="#800000" stroke-width=".2">
<path d="M106.5 63.4h.8v5.1h-.8z"/>
<path d="M208.9 30.9h4v.5h-4z"/>
<path d="M208.9 31.9h4v.5h-4z"/>
<path d="M236.6 82.9h.9v.2h-.9z"/>
<path d="M237 82.5h.1v.9h-.1z"/>
<path d="M258.8 25.2h.7v.6h-.7z"/>
<path d="M65.8 83.2h.7v.6h-.7z"/>
<path d="M91.1 50.6h.8v.6h-.8z"/>
</g>
<path d="M221 53.3h12.7v10.1h-12.7zM71.2 60.9h7.6a5.1 5.1 0 0 1 5.1 5.1 5.1 5.1 0 0 1-5.1 5h-7.6zM221 76.1h12.7v15.2h-12.7z" fill="none" stroke="#800000" stroke-width=".42"/>
<g fill="#800000" stroke="#800000" stroke-width=".2">
<path d="M238.8 84.6l1.4 .2 1.2 .7-.2 .2-1.3-.7-1.1-.1z" fill-rule="evenodd"/>
<path d="M236.3 85.5l1.2-.7 1.3-.2v.3l-1.5 .3-.9 .5z" fill-rule="evenodd"/>
<path d="M220.8 154.5a.46 .46 0 0 1 .7 .2 .46 .46 0 0 1-.4 .6 .46 .46 0 0 1-.5-.5h.2a.26 .26 0 0 1 .4-.2 .26 .26 0 0 1 0 .4 .26 .26 0 0 1-.4-.1l-.2-.1z" fill-rule="evenodd"/>
<path d="M220.8 159.5a.47 .47 0 0 1 .7 .2 .47 .47 0 0 1-.4 .7 .47 .47 0 0 1-.5-.5h.2a.26 .26 0 0 1 .4-.2 .26 .26 0 0 1 0 .4 .26 .26 0 0 1-.4-.1v-.1h-.2z" fill-rule="evenodd"/>
<path d="M218.2 157a.47 .47 0 0 1 .7 .2 .47 .47 0 0 1-.3 .6 .47 .47 0 0 1-.6-.4h.2a.26 .26 0 0 1 .4-.3 .26 .26 0 0 1 .1 .5 .26 .26 0 0 1-.4-.1l-.3-.1z" fill-rule="evenodd"/>
<path d="M60 67.6a1.14 1.14 0 0 1 1.8 .3 1.14 1.14 0 0 1-.7 1.7 1.14 1.14 0 0 1-1.4-1.1h.2a.89 .89 0 0 1 1.3-.8 .89 .89 0 0 1 .2 1.5 .89 .89 0 0 1-1.5-.5v-.2h-.2l.1-.6z" fill-rule="evenodd"/>
<circle cx="216" cy="139.6" r=".33"/>
<circle cx="221.1" cy="139.6" r=".33"/>
</g>
<g fill="none" stroke="#008000" stroke-width=".2">
<path d="M210.9 35.5v5.1M210.9 38h2.5M213.4 25.3h-2.5v2.6M241.4 25.3h2.5M241.4 30.4h2.5M241.4 38h2.5M241.4 27.9h2.5M241.4 35.5h2.5M241.4 32.9h17.7M45.8 58.3h17.8v5.1h2.5M91.5 58.3v7.7h-2.5M109.3 58.3v2.6"/>
<path d="M216 55.8h2.5M216 58.3h2.5M236.3 55.8h2.5M236.3 58.3h2.5M45.8 68.5h2.6M63.6 68.5h2.5v7.6M101.7 66h2.5M109.3 71v2.6h2.5M119.5 73.6h7.6v2.5M216 78.6h2.5M216 76.1v7.6h2.5M216 60.9h2.5"/>
<path d="M236.3 78.6h5.1M236.3 60.9h2.5v2.5M238.8 78.6v2.6M218.5 88.8h-2.5v2.5M238.8 88.8v2.5M56 106.6v2.5h10.1M83.9 106.6h5.1M86.4 106.6v2.5M86.4 119.3v2.5M104.2 106.6h2.6M218.5 119.3h2.5M218.5 104h2.5"/>
<path d="M218.5 111.7h2.5M228.7 119.3h2.5M228.7 104h2.5M228.7 111.7h2.5M241.4 119.3h2.5M241.4 104h2.5v17.8M241.4 111.7h2.5M66.1 124.4h-10.1v2.5M213.4 139.6h-2.5v2.5M223.6 139.6h12.7M228.7 134.5h-2.6v5.1M238.8 134.5h2.6"/>
<path d="M213.4 157.4h2.6M223.6 154.8h17.8M223.6 159.9h2.5"/>
</g>
<g fill="#008000" stroke="#008000" stroke-width=".2">
<circle cx="56" cy="109.1" r=".51"/>
<circle cx="238.8" cy="78.6" r=".51"/>
<circle cx="86.4" cy="106.6" r=".51"/>
<circle cx="56" cy="124.4" r=".51"/>
<circle cx="210.9" cy="38" r=".51"/>
<circle cx="243.9" cy="111.7" r=".51"/>
<circle cx="243.9" cy="119.3" r=".51"/>
<circle cx="91.5" cy="66" r=".51"/>
<circle cx="226.1" cy="139.6" r=".51"/>
<circle cx="216" cy="78.6" r=".51"/>
<circle cx="66.1" cy="68.5" r=".51"/>
</g>
<text font-size="7.2" fill="#800000" x="175.5" y="175.1">EXOTHERMIC ACTION</text>
<g font-size="3.6" fill="#800000">
<text x="20.4" y="165">An incandescent bulb is turned on by the</text>
<text x="20.4" y="168.8">previous transfer and turned off by the output</text>
<text x="20.4" y="172.6">of the transfer. The microcontroller turns on</text>
<text x="20.4" y="176.4">the output when the photocell resistance drops</text>
<text x="20.4" y="180.2">a certain amount.</text>
<text x="163.9" y="181.5">TITLE:</text>
<text x="180.4" y="181.5">WMHS MIT Invitational Circuit Board</text>
<text x="20.4" y="187.8">&quot;Use an exothermic action that produces light</text>
<text x="20.4" y="191.6">to activate a photocell and begins the next</text>
<text x="163.9" y="189.1">Document Number:</text>
<text x="251.5" y="189.1">REV:</text>
<text x="20.4" y="195.5">action.&quot;</text>
<text x="163.9" y="199.3">Date:</text>
<text x="175.3" y="199.3">1/21/2018</text>
<text x="192.8" y="199.3">11:51 PM</text>
<text x="235" y="199.3">Sheet:</text>
<text x="249" y="199.3">3/16</text>
</g>
<g font-size="2.5" fill="#505050">
<text x="216" y="22.8">U303</text>
<text x="261.9" y="30.9" transform="rotate(-90 261.9 30.9)">TP303</text>
<text x="208.4" y="45.6">GND</text>
<text x="216" y="43.1">ATTINY25-20SSUR</text>
<text x="94.3" y="56.3" transform="rotate(-90 94.3 56.3)">TP302</text>
<text x="71.2" y="60.2">U302</text>
<text x="236.3" y="68.5">GND</text>
<text x="71.2" y="73.6">SN74*C1G08-DCK</text>
<text x="211.6" y="73.3">V_BATT</text>
<text x="124.6" y="80.7">GND</text>
<text x="65.1" y="85" transform="rotate(-90 65.1 85)">TP301</text>
<text x="213.4" y="96.4">GND</text>
<text x="236.3" y="96.4">GND</text>
<text x="65.5" y="117.4">U302.2</text>
<text x="53.5" y="131.5">GND</text>
<text x="83.9" y="126.4">GND</text>
<text x="241.4" y="126.4">GND</text>
<text x="208.4" y="147.2">GND</text>
</g>
<g font-size="2.5" fill="#800000">
<text x="116.9" y="50.2">The incoming ON signal is fed into the base of</text>
<text x="116.9" y="52.9">an NPN transistor which feeds the halogen</text>
<text x="116.9" y="55.5">bulb. When the incandescent bulb has completed</text>
<text x="116.9" y="58.2">the transfer, the microcontroller's output signal</text>
<text x="116.9" y="60.9">is used to shut the bulb element off.</text>
<text x="94.1" y="86.3">Incandescent bulb, not LED</text>
<text x="101.7" y="116.4">A photocell is connected to the microcontroller</text>
<text x="101.7" y="119">to detect the light coming from the bulb. A</text>
<text x="101.7" y="121.7">threshold change must be met in order to</text>
<text x="101.7" y="124.4">prevent interference from ambient light.</text>
</g>
<g font-size="2.1" fill="#505050">
<text x="214.4" y="25">8</text>
<text x="218.3" y="26.1">VCC</text>
<text x="226.1" y="28.6">PB1(MISO)</text>
<text x="226.1" y="26.1">PB0(MOSI)</text>
<text x="239.2" y="27.5">6</text>
<text x="239.2" y="25">5</text>
<text x="221.5" y="31.2">PB2(SCK/ADC1)</text>
<text x="226" y="33.7">PB3(ADC3)</text>
<text x="239.2" y="30">7</text>
<text x="239.2" y="32.6">2</text>
<text x="239.2" y="35.1">3</text>
<text x="214.4" y="37.7">4</text>
<text x="218.3" y="38.8">GND</text>
<text x="226" y="36.2">PB4(ADC2)</text>
<text x="226.1" y="38.8">PB5(NRES)</text>
<text x="239.2" y="37.7">1</text>
<text x="222.6" y="55.4">1</text>
<text x="222.6" y="58">3</text>
<text x="231" y="55.4">2</text>
<text x="231" y="58">4</text>
<text x="67.7" y="63.1">1</text>
<text x="86.2" y="65.6">4</text>
<text x="222.6" y="60.5">5</text>
<text x="231" y="60.5">6</text>
<text x="49.4" y="68.1">2</text>
<text x="64" y="68.1">4</text>
<text x="67.7" y="68.1">2</text>
<text x="223.4" y="79.4">IN</text>
<text x="227.3" y="79.4">OUT</text>
<text x="223.4" y="89.6">GND BP</text>
<text x="223.4" y="84.5">EN</text>
<text x="55.6" y="111.3" transform="rotate(-90 55.6 111.3)">5</text>
<text x="65.8" y="111.9" transform="rotate(-90 65.8 111.9)">5</text>
<text x="55.6" y="123.3" transform="rotate(-90 55.6 123.3)">3</text>
<text x="65.8" y="122.8" transform="rotate(-90 65.8 122.8)">3</text>
</g>
<g font-size="1.8" fill="#505050">
<text x="202.2" y="26">EXO_VCC</text>
<text x="245.2" y="28.5">EXO_MISO</text>
<text x="245.2" y="26">EXO_MOSI</text>
<text x="245.2" y="31">EXO_SCK</text>
<text x="245.2" y="38.6">EXO_RST</text>
<text x="245.2" y="36.1">EXO_OUT_SWITCH</text>
<text x="35.8" y="59">EXO_IN/16</text>
<text x="109.9" y="57.1" transform="rotate(-90 109.9 57.1)">EXO_VCC</text>
<text x="206.2" y="56.4">EXO_MISO</text>
<text x="207.4" y="59">EXO_SCK</text>
<text x="240.1" y="56.4">EXO_VCC</text>
<text x="240.1" y="59">EXO_MOSI</text>
<text x="207.3" y="61.5">EXO_RST</text>
<text x="34.2" y="69.1">EXO_OUT/16</text>
<text x="242.6" y="79.3">EXO_VCC</text>
<text x="56.6" y="105.3" transform="rotate(-90 56.6 105.3)">EXO_VCC</text>
<text x="75.3" y="107.2">EXO_SCK</text>
<text x="108" y="107.2">EXO_VCC</text>
<text x="206.9" y="104.7">EXO_OUT/16</text>
<text x="208.5" y="112.3">EXO_IN/16</text>
<text x="68" y="114.2" transform="rotate(-90 68 114.2)">VCC</text>
<text x="209.8" y="119.9">EXO_VCC</text>
<text x="68" y="122.6" transform="rotate(-90 68 122.6)">GND</text>
<text x="242.6" y="135.1">EXO_VCC</text>
<text x="237.6" y="140.2">EXO_RST</text>
<text x="242.6" y="155.5">EXO_VCC</text>
<text x="201.8" y="158">EXO_OUT/16</text>
<text x="227.4" y="160.5">EXO_OUT_SWITCH</text>
</g>
</svg>
